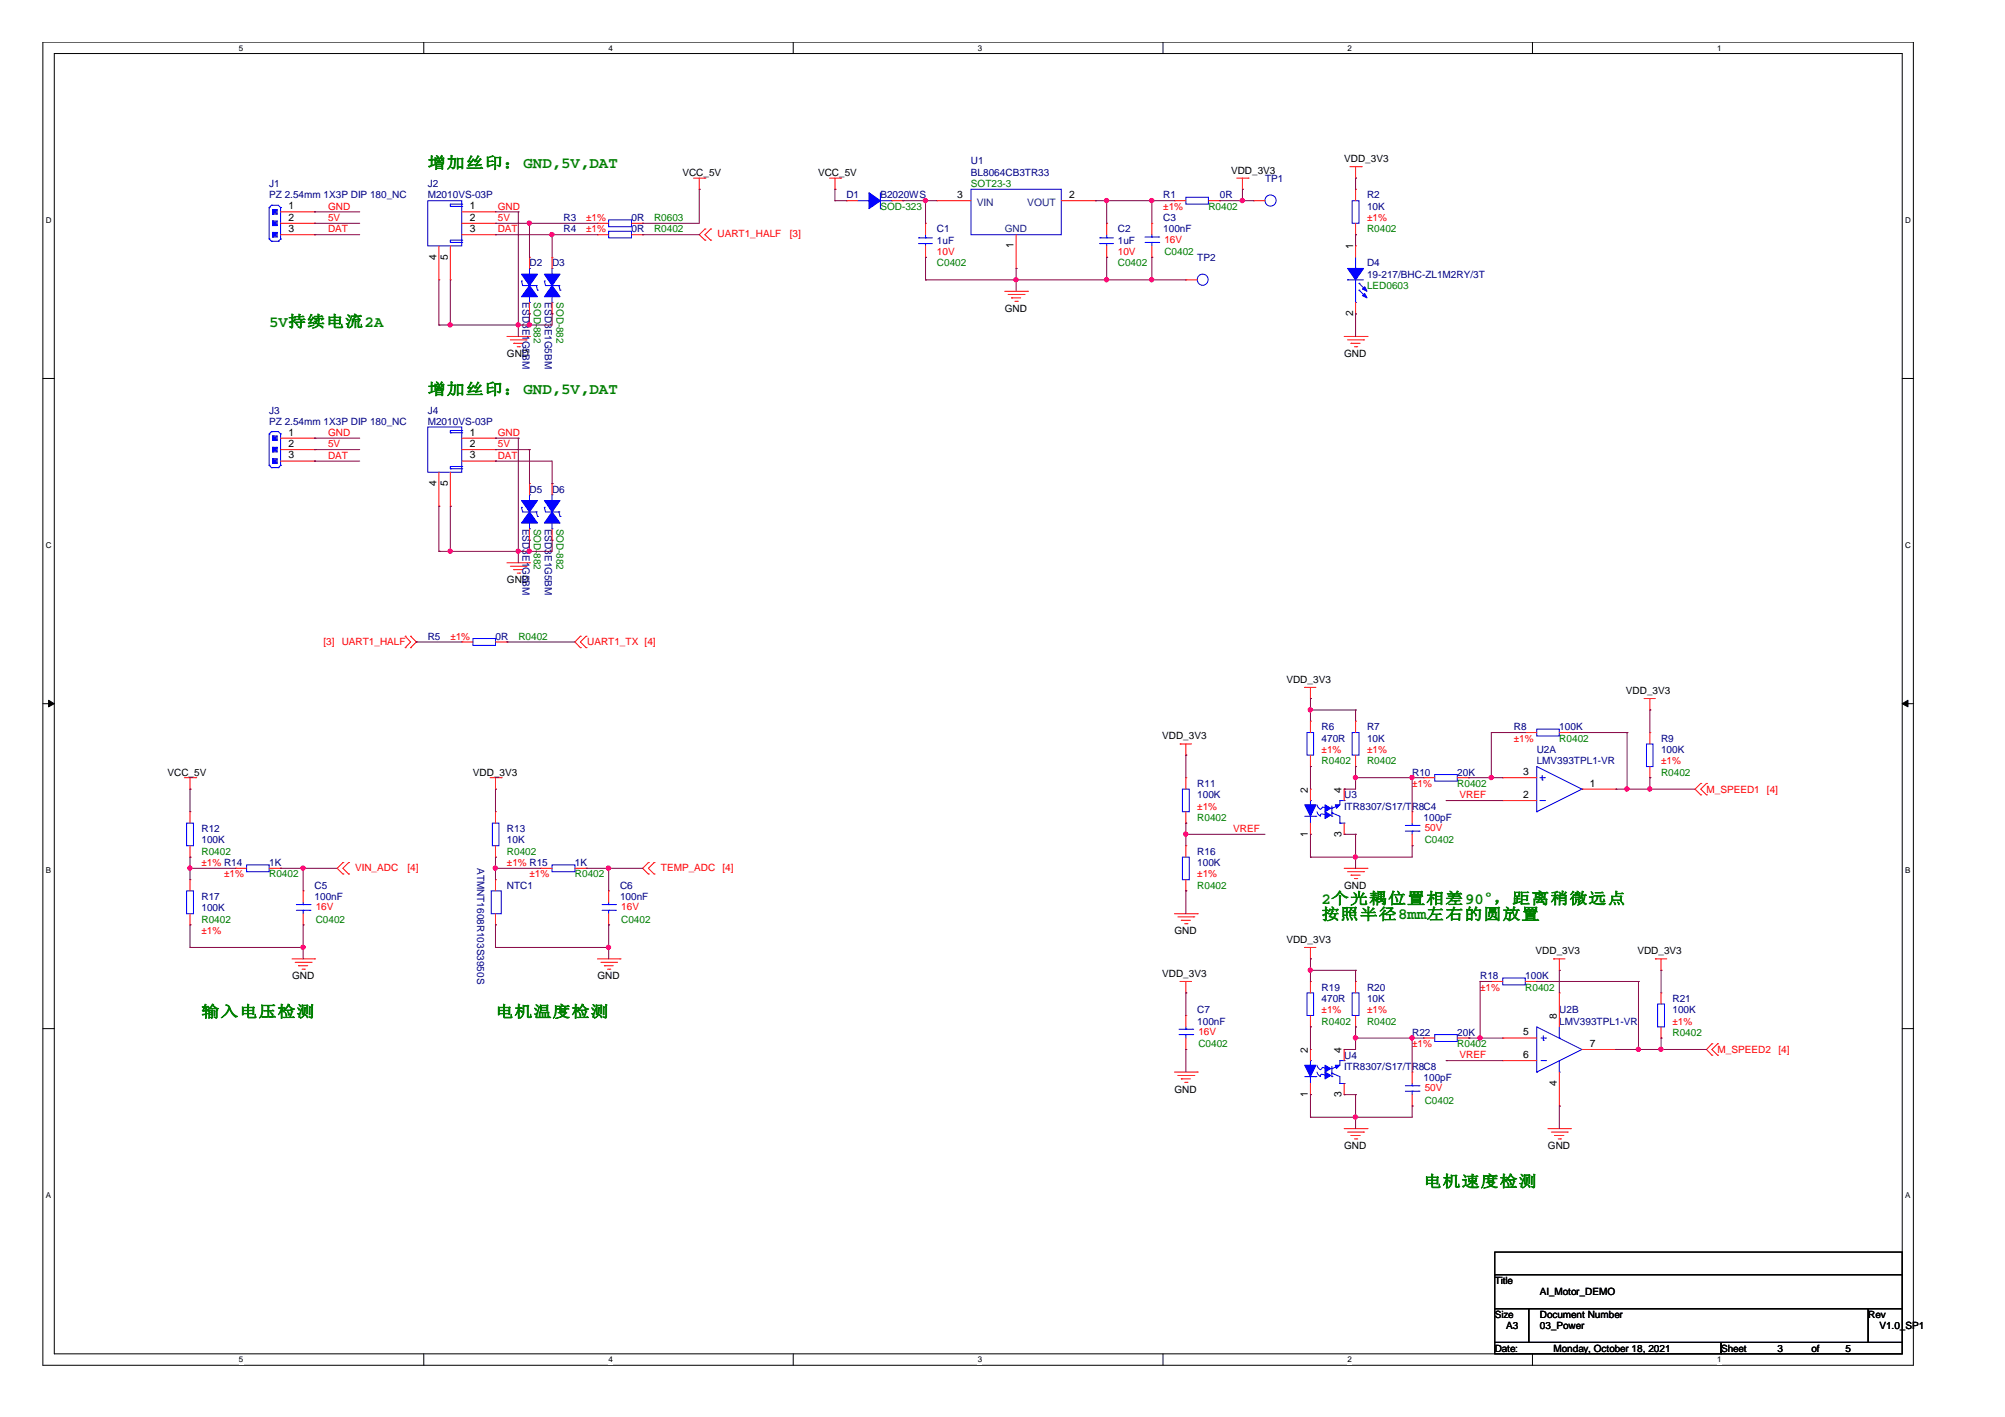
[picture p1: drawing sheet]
<svg xmlns="http://www.w3.org/2000/svg" width="297mm" height="210mm" viewBox="0 0 297 210" stroke-linecap="round" stroke-linejoin="round" font-family="sans-serif">
<path d="M6.3 6.2h277.2v196h-277.2zM8 7.9h273.8v192.6h-273.8z" fill="none" stroke="#000" stroke-width=".15"/>
<g fill="#fff">
<path d="M35.4 6.4h.6v1.4h-.6z"/>
<path d="M35.4 200.7h.6v1.4h-.6z"/>
</g>
<path d="M62.8 6.2v1.7M62.8 200.5v1.7" fill="none" stroke="#000" stroke-width=".15"/>
<g fill="#fff">
<path d="M90.1 6.4h.7v1.4h-.7z"/>
<path d="M90.1 200.7h.7v1.4h-.7z"/>
</g>
<path d="M117.5 6.2v1.7M117.5 200.5v1.7" fill="none" stroke="#000" stroke-width=".15"/>
<g fill="#fff">
<path d="M144.9 6.4h.6v1.4h-.6z"/>
<path d="M144.9 200.7h.6v1.4h-.6z"/>
</g>
<path d="M172.3 6.2v1.7M172.3 200.5v1.7" fill="none" stroke="#000" stroke-width=".15"/>
<g fill="#fff">
<path d="M199.6 6.4h.7v1.4h-.7z"/>
<path d="M199.6 200.7h.7v1.4h-.7z"/>
</g>
<path d="M227 6.2v1.7M227 200.5v1.7" fill="none" stroke="#000" stroke-width=".15"/>
<g fill="#fff">
<path d="M254.4 6.4h.6v1.4h-.6z"/>
<path d="M254.4 200.7h.6v1.4h-.6z"/>
<path d="M6.8 32h.8v1.3h-.8z"/>
<path d="M282.2 32h.9v1.3h-.9z"/>
<path d="M6.8 80.1h.8v1.4h-.8z"/>
<path d="M282.2 80.1h.9v1.4h-.9z"/>
</g>
<path d="M6.3 56.1h1.7M281.8 56.1h1.7" fill="none" stroke="#000" stroke-width=".15"/>
<g fill="#fff">
<path d="M6.8 128.3h.7v1.3h-.7z"/>
<path d="M282.2 128.3h.8v1.3h-.8z"/>
</g>
<path d="M6.3 104.2h1.7M281.8 104.2h1.7" fill="none" stroke="#000" stroke-width=".15"/>
<path d="M7.2 103.7l.8 .5-.8 .5zM281.8 104.2l.9-.5v1z" fill="#000" stroke="#000" stroke-width=".15"/>
<g fill="#fff">
<path d="M6.8 176.4h.7v1.4h-.7z"/>
<path d="M282.2 176.4h.8v1.4h-.8z"/>
</g>
<path d="M6.3 152.4h1.7M281.8 152.4h1.7M221.4 185.5h60.4v3.3h-60.4zM221.4 188.8h60.4v5.1h-60.4zM221.4 193.9h5.1v5h-5.1zM221.4 198.9h33.6v1.6h-33.6zM226.5 193.9h50.3v5h-50.3zM255 198.9h26.8v1.6h-26.8zM276.8 193.9h5v5h-5z" fill="none" stroke="#000" stroke-width=".15"/>
<g fill="none" stroke="#f00" stroke-width=".15">
<path d="M41.6 33.1h5M41.6 31.4h5M41.6 34.8h5M46.6 31.4h.1M46.6 33.1h.1M46.6 34.8h.1M65 36.4v5.1M66.7 36.4v5.1M68.4 33.1h5M68.4 31.4h5M68.4 34.8h5M73.4 31.4h.1"/>
<path d="M73.4 33.1h.1M73.4 34.8h.1M78.4 38.1h.1M78.4 38.1v1.7M81.8 38.1h.1M81.8 38.1v1.7M88.5 33.1h.1M88.5 34.8h.1M88.5 33.1h1.7M88.5 34.8h1.7M93.6 33.1h1.6M93.6 34.8h1.6"/>
<path d="M95.2 33.1h.1M95.2 34.8h.1M102.7 26.4h1.7M103.6 28h.1M103.6 26.4v1.6M104.4 26.4h.1M104.4 35.6h.1M104.4 33.9h.1M104.4 33.9l-.8 .9 .8 .8M105.3 33.9h.1M105.3 35.6h.1M105.3 33.9l-.9 .9 .9 .8"/>
<path d="M122.9 26.4h1.6M123.7 28h.1M123.7 26.4v1.6M124.5 26.4h.1M125.4 29.7h.1M125.4 29.7h1.7M132.1 29.7h1.7M133.8 29.7h.1M137.1 38.1h.1M137.1 33.1h.1M137.1 33.1v1.7M137.1 36.4v1.7"/>
<path d="M138.8 29.7h.1M138.8 29.7h5M150.5 39.8h.1M150.5 34.8v5M157.2 29.7h5.1M162.3 29.7h.1M164 38.1h.1M164 33.1h.1M164 33.1v1.7M164 36.4v1.7M170.6 33.1h.1M170.6 38.1h.1"/>
<path d="M170.6 33.1v1.7M170.6 36.4v1.7M174 29.7h.1M174 29.7h1.7M179 29.7h1.7M180.7 29.7h.1M183.2 26.4h1.7M184.1 28h.1M184.1 26.4v1.6M184.9 26.4h.1M185.8 29.7h.1M185.8 29.7h1.6"/>
<path d="M200 24.7h1.7M200.8 26.4h.1M200.8 28h.1M200.8 34.8h.1M200.8 36.4h.1M200.8 24.7v1.7M200.8 28v1.7M200.8 33.1v1.7M200.8 36.4v1.7M201.7 24.7h.1M65 41.5h.1M66.7 41.5h.1"/>
<path d="M75.1 49.8h3.3M75.6 50.3h2.3M76.1 50.9h.1M76.1 50.9h1.3M76.6 51.4h.4M77 51.4h.1M77.9 50.3h.1M78.4 49.8h.1M78.4 46.5h.1M78.4 44.8v1.7M81.8 46.5h.1M81.8 44.8v1.7"/>
<path d="M148.8 43.2h3.4M149.4 43.6h2.3M149.9 44.1h.1M149.9 44.1h1.3M150.4 44.6h.3M150.7 44.6h.1M151.7 43.6h.1M152.2 43.2h.1M175.7 41.5h.1M175.7 41.5h1.7M199.1 49.8h3.4M199.6 50.3h2.4"/>
<path d="M200.2 50.9h.1M200.2 50.9h1.3M200.7 51.4h.3M200.8 46.5h.1M200.8 44.8v1.7M201 51.4h.1M202 50.3h.1M202.5 49.8h.1M41.6 64.9h5M41.6 66.6h5M41.6 68.3h5M46.6 64.9h.1"/>
<path d="M46.6 66.6h.1M46.6 68.3h.1M65 75h.1M65 69.9v5.1M66.7 75h.1M66.7 69.9v5.1M68.4 64.9h5M68.4 66.6h5M68.4 68.3h5M73.4 64.9h.1M73.4 66.6h.1M73.4 68.3h.1"/>
<path d="M78.4 71.6h.1M78.4 71.6v1.7M78.4 78.3v1.7M81.8 71.6h.1M81.8 71.6v1.7M81.8 78.3v1.7M60 95.9h.1M60 94.2h.1M60 94.2l.8 .9-.8 .8M60.8 94.2h.1M60.8 95.9h.1M60.8 94.2l.9 .9-.9 .8"/>
<path d="M68.4 95.1h.1M68.4 95.1h1.7M73.4 95.1h1.7M75.1 95.1h.1M75.1 83.4h3.3M75.6 83.9h2.3M76.1 84.4h.1M76.1 84.4h1.3M76.6 84.9h.4M77 84.9h.1M77.9 83.9h.1M78.4 83.4h.1"/>
<path d="M78.4 80h.1M81.8 80h.1M86 94.2h.1M86 95.9h.1M86 94.2l-.8 .9 .8 .8M86.8 95.9h.1M86.8 94.2h.1M86.8 94.2l-.8 .9 .8 .8M27.3 115.2h1.7M28.2 116.9h.1M28.2 115.2v1.7M29 115.2h.1"/>
<path d="M72.6 115.2h1.7M73.4 116.9h.1M73.4 115.2v1.7M74.3 115.2h.1M174.8 110.2h.1M174.8 110.2h1.7M175.7 111.9h.1M175.7 115.2h.1M175.7 110.2v1.7M175.7 115.2v1.7M193.3 101.8h.1M193.3 101.8h1.6"/>
<path d="M194.1 103.5h.1M194.1 116.9h.1M194.1 113.6h.1M194.1 106.8h.1M194.1 101.8v1.7M194.1 106.8v1.7M194.1 111.9v1.7M194.1 116.9v1.7M199.1 116.9h.1M199.1 116.9v1.7M200.8 113.6h.1M200.8 106.8h.1"/>
<path d="M200.8 106.8v1.7M200.8 111.9v1.7M210.9 115.2h.1M210.9 115.2h1.7M215.9 115.2h1.7M217.6 115.2h.1M222.6 118.6h.1M222.6 115.2h.1M222.6 115.2h5.1M222.6 118.6h5.1M226 108.5h.1M226 108.5h1.7"/>
<path d="M231 108.5h1.7M232.7 108.5h.1M234.4 116.9h5M239.4 116.9h.1M243.6 103.5h.1M243.6 103.5h1.6M244.4 105.2h.1M244.4 115.2h.1M244.4 108.5h.1M244.4 103.5v1.7M244.4 108.5v1.7M244.4 113.6v1.6"/>
<path d="M252 116h.1M252 117.7h.1M252 116l-.9 .9 .9 .8M252.8 117.7h.1M252.8 116h.1M252.8 116l-.8 .9 .8 .8M28.2 120.2h.1M28.2 127h.1M28.2 130.3h.1M28.2 137h.1M28.2 120.2v1.7M28.2 125.3v1.7"/>
<path d="M28.2 130.3v1.7M28.2 135.4v1.6M34.9 128.6h.1M34.9 128.6h1.6M39.9 128.6h1.7M41.6 128.6h.1M44.9 132h.1M44.9 137h.1M44.9 132v1.7M44.9 135.4v1.6M50.8 129.5h.1M50.8 127.8h.1"/>
<path d="M50.8 127.8l-.8 .8 .8 .9M51.6 127.8h.1M51.6 129.5h.1M51.6 127.8l-.8 .8 .8 .9M73.4 120.2h.1M73.4 127h.1M73.4 130.3h.1M73.4 137h.1M73.4 120.2v1.7M73.4 125.3v1.7M73.4 130.3v1.7M73.4 135.4v1.6"/>
<path d="M80.1 128.6h.1M80.1 128.6h1.7M85.2 128.6h1.6M86.8 128.6h.1M90.2 132h.1M90.2 137h.1M90.2 132v1.7M90.2 135.4v1.6M96.1 129.5h.1M96.1 127.8h.1M96.1 127.8l-.9 .8 .9 .9M96.9 127.8h.1"/>
<path d="M96.9 129.5h.1M96.9 127.8l-.8 .8 .8 .9M174 135.4h3.4M174.5 135.8h2.4M175 136.3h.1M175 136.3h1.4M175.5 136.8h.4M175.7 132h.1M175.7 125.3h.1M175.7 121.9h.1M175.7 120.2v1.7M175.7 125.3v1.7"/>
<path d="M175.7 130.3v1.7M175.9 136.8h.1M176.9 135.8h.1M177.4 135.4h.1M194.1 123.6h.1M194.1 121.9v1.7M199.1 123.6h.1M199.1 128.6h3.4M199.1 121.9v1.7M199.6 129.1h2.4M200.2 129.6h.1M200.2 129.6h1.3"/>
<path d="M200.7 130.1h.3M201 130.1h.1M202 129.1h.1M202.5 128.6h.1M209.2 120.2h.1M209.2 125.3h.1M209.2 120.2v1.7M209.2 123.6v1.7M43.3 142h3.3M43.7 142.6h2.4M44.2 143.1h.1M44.2 143.1h1.4"/>
<path d="M44.7 143.6h.4M45.1 143.6h.1M46.1 142.6h.1M46.6 142h.1M88.5 142h3.4M89 142.6h2.4M89.5 143.1h.1M89.5 143.1h1.3M90 143.6h.3M90.3 143.6h.1M91.4 142.6h.1M91.9 142h.1"/>
<path d="M174 158.8h3.4M174.5 159.3h2.4M174.8 145.4h.1M174.8 145.4h1.7M175 159.8h.1M175 159.8h1.4M175.7 147.1h.1M175.7 150.4h.1M175.7 155.5h.1M175.7 145.4v1.7M175.7 150.4v1.7M175.7 153.8v1.7"/>
<path d="M176.9 159.3h.1M177.4 158.8h.1M193.3 140.3h.1M193.3 140.3h1.6M194.1 142h.1M194.1 155.5h.1M194.1 152.1h.1M194.1 145.4h.1M194.1 140.3v1.7M194.1 145.4v1.7M194.1 150.4v1.7M194.1 155.5v1.6"/>
<path d="M199.1 155.5h.1M199.1 155.5v1.6M200.8 152.1h.1M200.8 145.4h.1M200.8 145.4v1.7M200.8 150.4v1.7M209.2 158.8h.1M209.2 158.8v1.7M210.9 153.8h.1M210.9 153.8h1.7M215.9 153.8h1.7M217.6 153.8h.1"/>
<path d="M220.9 145.4h.1M220.9 145.4h1.7M222.6 153.8h.1M222.6 157.1h.1M222.6 153.8h5.1M222.6 157.1h5.1M226 145.4h1.7M227.7 145.4h.1M230.2 142h.1M230.2 142h1.7M231 143.7h.1M231 147.1h.1"/>
<path d="M231 142v1.7M231 147.1v5M231 158.8v5M234.4 155.5h5M239.4 155.5h.1M245.2 142h.1M245.2 142h1.7M246.1 143.7h.1M246.1 153.8h.1M246.1 147.1h.1M246.1 142v1.7M246.1 147.1v1.6"/>
<path d="M246.1 152.1v1.7M253.6 154.6h.1M253.6 156.3h.1M253.6 154.6l-.8 .9 .8 .8M254.5 156.3h.1M254.5 154.6h.1M254.5 154.6l-.9 .9 .9 .8M175.5 160.3h.4M175.9 160.3h.1M194.1 162.2h.1M194.1 160.5v1.7M199.1 162.2h.1"/>
<path d="M199.1 167.2h3.4M199.1 160.5v1.7M199.6 167.7h2.4M200.2 168.2h.1M200.2 168.2h1.3M200.7 168.7h.3M201 168.7h.1M202 167.7h.1M202.5 167.2h.1M209.2 163.8h.1M209.2 162.2v1.6M229.3 167.2h3.4"/>
<path d="M229.8 167.7h2.4M230.3 168.2h.1M230.3 168.2h1.4M230.8 168.7h.4M231 163.8h.1M231.2 168.7h.1M232.2 167.7h.1M232.7 167.2h.1"/>
</g>
<g fill="none" stroke="#00f" stroke-width=".15">
<path d="M39.9 35.4h.1M39.9 30.7h.1M39.9 30.7v4.7M39.9 35.4l.3 .3M40.2 30.4h.1M40.2 35.7h.1M40.2 30.4h1l.4 .3M40.2 35.7h1M40.2 30.4l-.3 .3M40.4 31h.7v.7h-.7zM40.4 32.7h.7v.7h-.7zM40.4 34.4h.7v.7h-.7z"/>
<path d="M40.4 31h.1M40.4 31.7h.1M40.4 33.4h.1M40.4 32.7h.1M40.4 34.4h.1M40.4 35.1h.1M40.4 31l.7 .7M40.4 32.7l.7 .7M40.4 34.4l.7 .7M41.1 31l-.7 .7M41.1 32.7l-.7 .7M41.1 34.4l-.7 .7"/>
<path d="M41.2 35.7h.1M41.6 35.4h.1M41.6 30.7h.1M41.6 30.7v4.7M41.6 35.4l-.4 .3M63.4 29.7h5v6.7h-5zM66.7 30.6h.1M66.7 35.9h.1M66.7 35.9h1.7M66.7 30.6h1.7M68.4 30.6h.1M68.4 30.2h.1"/>
<path d="M68.4 35.9h.1M68.4 35.6h.1M68.4 30.2h-1.7v.4M68.4 35.6h-1.7v.3M78.4 39.8h.1M78.4 39.8v.8M81.8 39.8h.1M81.8 39.8v.8M90.2 32.6h3.4v1h-3.4zM90.2 34.3h3.4v.9h-3.4zM127.1 29.7h1.6M128.7 29.7h.1"/>
<path d="M130.4 30.9h.1M130.4 28.5v2.4M130.4 29.7h1.7M132.1 29.7h.1M136.1 35.2h.1M136.1 36.1h.1M136.1 35.2h2M136.1 36.1h2M137.1 36.1h.1M137.1 35.2h.1M137.1 34.8v.4M137.1 36.1v.3"/>
<path d="M143.8 28h13.4v6.8h-13.4zM162.9 35.2h.1M162.9 36.1h.1M162.9 35.2h2.1M162.9 36.1h2.1M164 36.1h.1M164 35.2h.1M164 34.8v.4M164 36.1v.3M169.6 35.9h2.1M169.6 35.1h2.1M170.6 35.1h.1"/>
<path d="M170.6 35.9h.1M170.6 34.8v.3M170.6 35.9v.5M171.7 35.9h.1M171.7 35.1h.1M175.7 29.2h3.3v1h-3.3zM200.3 29.7h1v3.4h-1zM200.8 39.8h.1M200.8 38.1v1.7M77.3 41.6h.1M77.3 41.6l.1 .7h2.1M78.4 44.8h.1"/>
<path d="M78.4 44v.8M79.5 42.3h.1M79.5 42.3l.1 .7M79.6 43h.1M80.6 41.6h.1M80.6 41.6l.2 .7h2M81.8 44.8h.1M81.8 44v.8M82.8 42.3h.1M82.8 42.3l.2 .7M83 43h.1M199.6 41.5h.1"/>
<path d="M199.6 41.5h2.4M200.8 44.8h.1M200.8 41.5v3.3M201.3 42h.1M201.3 43h.1M201.3 42l1.1 1M201.3 43l1.1 1M39.9 68.9h.1M39.9 64.3h.1M39.9 64.3v4.6M39.9 68.9l.3 .4M40.2 63.9h.1"/>
<path d="M40.2 69.3h.1M40.2 63.9h1l.4 .4M40.2 69.3h1M40.2 63.9l-.3 .4M40.4 64.6h.7v.6h-.7zM40.4 66.3h.7v.6h-.7zM40.4 68h.7v.6h-.7zM40.4 64.6h.1M40.4 65.2h.1M40.4 66.9h.1M40.4 66.3h.1M40.4 68h.1"/>
<path d="M40.4 68.6h.1M40.4 64.6l.7 .6M40.4 66.3l.7 .6M40.4 68l.7 .6M41.1 64.6l-.7 .6M41.1 66.3l-.7 .6M41.1 68l-.7 .6M41.2 69.3h.1M41.6 68.9h.1M41.6 64.3h.1M41.6 64.3v4.6M41.6 68.9l-.4 .4"/>
<path d="M63.4 63.3h5v6.6h-5zM66.7 64.1h.1M66.7 69.4h.1M66.7 64.1h1.7M66.7 69.4h1.7M68.4 64.1h.1M68.4 63.8h.1M68.4 69.4h.1M68.4 69.1h.1M68.4 63.8h-1.7v.3M68.4 69.1h-1.7v.3M77.3 75.2h.1"/>
<path d="M77.3 75.2l.1 .6h2.1M78.4 73.3h.1M78.4 78.3h.1M78.4 73.3v.8M78.4 77.5v.8M79.5 75.8h.1M79.5 75.8l.1 .7M79.6 76.5h.1M80.6 75.2h.1M80.6 75.2l.2 .6h2M81.8 73.3h.1M81.8 78.3h.1"/>
<path d="M81.8 73.3v.8M81.8 77.5v.8M82.8 75.8h.1M82.8 75.8l.2 .7M83 76.5h.1M70.1 94.6h3.3v1h-3.3zM175.2 116.9h1v3.3h-1zM193.6 108.5h1v3.4h-1zM194.1 118.6h.1M194.1 118.6v3.3M195.1 119.2l.2 .4 .3 .3 .4-.4 .5 .2M197.3 119.7h.1"/>
<path d="M197.3 119.4v1.5M198.2 119.4l-.9 .3M198.5 118.6h.1M198.5 118.6v.6M198.5 118.6h.6M199.1 118.6h.1M200.3 108.5h1v3.4h-1zM212.6 114.7h3.3v1h-3.3zM227.7 108h3.3v1h-3.3zM228.1 118.6h.7M228.1 115.2h.7M228.5 115.5h.1"/>
<path d="M228.5 114.9v.6M228.8 115.2h.1M228.8 118.6h.1M234.4 116.9h.1M234.4 116.9l-6.7-3.3v6.6M234.4 116.9l-6.7 3.3M243.9 110.2h1v3.4h-1zM27.6 121.9h1.1v3.4h-1.1zM27.6 132h1.1v3.4h-1.1zM36.5 128.1h3.4v1h-3.4zM43.9 134.8h2M43.9 134h2"/>
<path d="M44.9 134h.1M44.9 134.8h.1M44.9 133.7v.3M44.9 134.8v.6M45.9 134.8h.1M45.9 134h.1M72.8 132h1.5v3.4h-1.5zM72.9 121.9h1v3.4h-1zM81.8 128.1h3.4v1h-3.4zM89.2 134.8h2M89.2 134h2M90.2 134h.1"/>
<path d="M90.2 134.8h.1M90.2 133.7v.3M90.2 134.8v.6M91.2 134.8h.1M91.2 134h.1M175.2 127h1v3.3h-1zM193.3 120.9h1.6M194.9 120.9h.1M195.1 120.2l.2 .4 .3 .3 .1-.3 .8 .1M197.3 120.9h.1M197.3 120.4h.1M197.3 120.4l1.2 .5v1"/>
<path d="M198.5 121.9h.1M198.5 121.9h.6M199.1 121.9h.1M208.2 123.1h2M208.2 122.3h2M209.2 122.3h.1M209.2 123.1h.1M209.2 121.9v.4M209.2 123.1v.5M210.2 123.1h.1M210.2 122.3h.1M227.7 120.2h.1"/>
<path d="M174.7 153.3h2M174.7 152.5h2M175.7 152.5h.1M175.7 153.3h.1M175.7 152.1v.4M175.7 153.3v.5M176.7 153.3h.1M176.7 152.5h.1M193.3 159.5h1.6M193.6 147.1h1v3.3h-1zM194.1 157.1h.1M194.1 157.1v3.4"/>
<path d="M194.9 159.5h.1M195.1 157.8l.2 .3 .3 .4 .4-.4 .5 .2M195.1 158.8l.2 .4 .3 .3 .1-.4 .8 .2M197.3 159.5h.1M197.3 159h.1M197.3 158.3h.1M197.3 158v1.5M197.3 159l1.2 .5v1M198.2 158l-.9 .3M198.5 157.1h.1M198.5 157.1h.6M198.5 157.1v.7"/>
<path d="M199.1 157.1h.1M200.3 147.1h1v3.3h-1zM212.6 153.3h3.3v1h-3.3zM222.6 144.9h3.4v1h-3.4zM227.7 158.8h.1M228.3 157.1h.7M228.3 153.8h.7M228.6 154.1h.1M228.6 153.4v.7M229 153.8h.1M229 157.1h.1M231 153.8h.1"/>
<path d="M231 158.8h.1M231 152.1v1.7M231 157.1v1.7M234.4 155.5h.1M234.4 155.5l-6.7-3.4v6.7M234.4 155.5l-6.7 3.3M245.6 148.7h1v3.4h-1zM198.5 160.5h.1M198.5 160.5h.6M199.1 160.5h.1M208.2 161.6h2M208.2 160.8h2"/>
<path d="M209.2 160.8h.1M209.2 161.6h.1M209.2 160.5v.3M209.2 161.6v.6M210.2 161.6h.1M210.2 160.8h.1"/>
<circle cx="188.2" cy="29.7" r=".83"/>
<circle cx="178.2" cy="41.4" r=".82"/>
</g>
<g fill="#00f" stroke="#00f" stroke-width=".15">
<path d="M81.8 42.3l1.2 1.7h-2.4z" fill-rule="evenodd"/>
<path d="M80.6 40.6h2.4l-1.2 1.7z" fill-rule="evenodd"/>
<path d="M193.3 157.8h1.6l-.8 1.7z" fill-rule="evenodd"/>
<path d="M196.3 157.8l.8 .5-.8 .5z" fill-rule="evenodd"/>
<path d="M196.3 158.8l.8 .5-.8 .5z" fill-rule="evenodd"/>
<path d="M197.8 157.8h.7l-.5 .5z" fill-rule="evenodd"/>
<path d="M81.8 75.8l1.2 1.7h-2.4z" fill-rule="evenodd"/>
<path d="M80.6 74.1h2.4l-1.2 1.7z" fill-rule="evenodd"/>
<path d="M193.3 119.2h1.6l-.8 1.7z" fill-rule="evenodd"/>
<path d="M196.3 119.2l.8 .5-.8 .5z" fill-rule="evenodd"/>
<path d="M196.3 120.2l.8 .5-.8 .6z" fill-rule="evenodd"/>
<path d="M197.8 119.2h.7l-.5 .5z" fill-rule="evenodd"/>
<path d="M128.7 28.5l1.7 1.2-1.7 1.2z" fill-rule="evenodd"/>
<path d="M40.6 64.7h.3v.4h-.3z" fill-rule="evenodd"/>
<path d="M40.6 66.4h.3v.4h-.3z" fill-rule="evenodd"/>
<path d="M40.6 68.1h.3v.4h-.3z" fill-rule="evenodd"/>
<path d="M78.4 42.3l1.2 1.7h-2.3z" fill-rule="evenodd"/>
<path d="M77.3 40.6h2.3l-1.2 1.7z" fill-rule="evenodd"/>
<path d="M40.6 31.2h.3v.4h-.3z" fill-rule="evenodd"/>
<path d="M40.6 32.9h.3v.3h-.3z" fill-rule="evenodd"/>
<path d="M40.6 34.6h.3v.3h-.3z" fill-rule="evenodd"/>
<path d="M199.6 39.8h2.4l-1.2 1.7z" fill-rule="evenodd"/>
<path d="M201.8 43.8l.4-.3 .3 .6z" fill-rule="evenodd"/>
<path d="M201.8 42.8l.4-.3 .3 .7z" fill-rule="evenodd"/>
<path d="M78.4 75.8l1.2 1.7h-2.3z" fill-rule="evenodd"/>
<path d="M77.3 74.1h2.3l-1.2 1.7z" fill-rule="evenodd"/>
</g>
<g fill="none" stroke="#800040" stroke-width=".15">
<path d="M46.6 31.4h.1M46.6 33.1h.1M46.6 34.8h.1M46.6 33.1h6.7M46.6 34.8h6.7M46.6 31.4h6.7M73.4 33.1h15.1M73.4 34.8h15.1M73.4 31.4h3.4M76.8 31.4h.1M76.8 31.4v18.4M78.4 33.1h.1"/>
<path d="M78.4 33.1v5M81.8 34.8h.1M81.8 34.8v3.3M95.2 33.1h.1M95.2 34.8h.1M95.2 34.8h8.4M103.6 28h.1M103.6 28v5.1h-8.4M123.7 29.7h.1M123.7 28h.1M123.7 29.7h1.7M123.7 28v1.7"/>
<path d="M133.8 29.7h.1M133.8 29.7h5M137.1 38.1h.1M137.1 29.7h.1M137.1 29.7v3.4M137.1 38.1v3.4M150.5 39.8h.1M150.5 39.8v3.4M162.3 29.7h.1M162.3 29.7h11.7M164 29.7h.1M164 38.1h.1"/>
<path d="M164 29.7v3.4M164 38.1v3.4M170.6 29.7h.1M170.6 38.1h.1M170.6 29.7v3.4M170.6 38.1v3.4M180.7 29.7h.1M180.7 29.7h5.1M184.1 28h.1M184.1 29.7h.1M184.1 28v1.7M200.8 34.8h.1"/>
<path d="M200.8 26.4h.1M200.8 26.4v1.6M200.8 34.8v1.6M65 48.1h.1M65 41.5v6.6M66.7 48.1h.1M66.7 41.5v6.6M76.8 48.1h.1M78.4 46.5h.1M78.4 48.1h.1M78.4 46.5v1.6M81.8 46.5h.1"/>
<path d="M81.8 46.5v1.6h-16.8M137.1 41.5h.1M137.1 41.5h38.6M150.5 41.5h.1M164 41.5h.1M170.6 41.5h.1M200.8 46.5h.1M200.8 46.5v3.3M46.6 64.9h.1M46.6 66.6h.1M46.6 68.3h.1M46.6 66.6h6.7"/>
<path d="M46.6 68.3h6.7M46.6 64.9h6.7M65 75h.1M65 75v6.7M66.7 75h.1M66.7 75v6.7M73.4 66.6h.1M73.4 68.3h.1M73.4 64.9h.1M73.4 68.3h8.4v3.3M73.4 66.6h5M73.4 64.9h3.4"/>
<path d="M76.8 64.9h.1M76.8 64.9v18.5M78.4 66.6h.1M78.4 66.6v5M81.8 71.6h.1M61.7 95.1h.1M61.7 95.1h6.7M65 81.7h.1M66.7 81.7h.1M75.1 95.1h.1M75.1 95.1h10.1M76.8 81.7h.1"/>
<path d="M78.4 80h.1M78.4 81.7h.1M78.4 80v1.7M81.8 80h.1M81.8 80v1.7h-16.8M28.2 116.9h.1M28.2 116.9v3.3M73.4 116.9h.1M73.4 116.9v3.3M175.7 111.9h.1M175.7 111.9v3.3M194.1 113.6h.1"/>
<path d="M194.1 103.5h.1M194.1 105.2h.1M194.1 103.5v3.3M194.1 113.6v3.3M194.1 105.2h6.7M199.1 116.9h.1M200.8 113.6h.1M200.8 105.2h.1M200.8 115.2h.1M200.8 105.2v1.6M200.8 113.6v3.3h-1.7M200.8 115.2h10.1"/>
<path d="M209.2 115.2h.1M209.2 115.2v5M214.2 118.6h.1M214.2 118.6h8.4M217.6 115.2h.1M217.6 115.2h5M220.9 108.5h.1M220.9 115.2h.1M220.9 108.5h5.1M220.9 108.5v6.7M232.7 108.5h.1M232.7 108.5h8.3"/>
<path d="M239.4 116.9h.1M239.4 116.9h11.7M241 108.5h.1M241 116.9h.1M241 108.5v8.4M244.4 105.2h.1M244.4 115.2h.1M244.4 116.9h.1M244.4 105.2v3.3M244.4 115.2v1.7M28.2 127h.1M28.2 137h.1"/>
<path d="M28.2 128.6h.1M28.2 127v3.3M28.2 137v3.3M28.2 128.6h6.7M41.6 128.6h.1M41.6 128.6h8.4M44.9 137h.1M44.9 128.6h.1M44.9 128.6v3.4M44.9 137v5M73.4 127h.1M73.4 137h.1"/>
<path d="M73.4 128.6h.1M73.4 128.6h6.7M73.4 127v3.3M73.4 137v3.3M86.8 128.6h.1M86.8 128.6h8.4M90.2 137h.1M90.2 128.6h.1M90.2 128.6v3.4M90.2 137v5M175.7 132h.1M175.7 121.9h.1"/>
<path d="M175.7 123.6h.1M175.7 121.9v3.4M175.7 132v3.4M175.7 123.6h11.7M194.1 123.6h.1M194.1 127h.1M194.1 123.6v3.4M199.1 123.6h.1M199.1 123.6h1.7M200.8 127h.1M200.8 123.6h.1M200.8 123.6v5"/>
<path d="M209.2 125.3h.1M209.2 125.3v1.7h-15.1M28.2 140.3h.1M28.2 140.3h16.7M44.9 140.3h.1M73.4 140.3h.1M73.4 140.3h16.8M90.2 140.3h.1M175.7 147.1h.1M175.7 155.5h.1M175.7 147.1v3.3M175.7 155.5v3.3"/>
<path d="M194.1 152.1h.1M194.1 142h.1M194.1 143.7h.1M194.1 142v3.4M194.1 152.1v3.4M194.1 143.7h6.7M199.1 155.5h.1M200.8 152.1h.1M200.8 143.7h.1M200.8 153.8h.1M200.8 143.7v1.7M200.8 152.1v3.4h-1.7"/>
<path d="M200.8 153.8h10.1M209.2 153.8h.1M209.2 153.8v5M214.2 157.1h.1M214.2 157.1h8.4M217.6 153.8h.1M217.6 153.8h5M219.3 145.4h.1M219.3 153.8h.1M219.3 145.4h1.6M219.3 145.4v8.4M227.7 145.4h.1"/>
<path d="M227.7 145.4h15M231 143.7h.1M231 143.7v3.4M239.4 155.5h.1M239.4 155.5h13.4M242.7 145.4h.1M242.7 155.5h.1M242.7 145.4v10.1M246.1 143.7h.1M246.1 153.8h.1M246.1 155.5h.1M246.1 143.7v3.4"/>
<path d="M246.1 153.8v1.7M194.1 162.2h.1M194.1 165.5h.1M194.1 162.2v3.3M199.1 162.2h.1M199.1 162.2h1.7M200.8 165.5h.1M200.8 162.2h.1M200.8 162.2v5M209.2 163.8h.1M209.2 163.8v1.7h-15.1M231 163.8h.1"/>
<path d="M231 163.8v3.4"/>
</g>
<g fill="#f0f" stroke="#f0f" stroke-width=".15">
<circle cx="184" cy="29.7" r=".32"/>
<circle cx="44.9" cy="140.3" r=".32"/>
<circle cx="28.1" cy="128.6" r=".32"/>
<circle cx="44.9" cy="128.6" r=".32"/>
<circle cx="90.1" cy="140.3" r=".32"/>
<circle cx="90.1" cy="128.6" r=".32"/>
<circle cx="73.4" cy="128.6" r=".32"/>
<circle cx="150.5" cy="41.4" r=".32"/>
<circle cx="137.1" cy="29.7" r=".32"/>
<circle cx="163.9" cy="29.7" r=".32"/>
<circle cx="163.9" cy="41.4" r=".32"/>
<circle cx="170.6" cy="29.7" r=".32"/>
<circle cx="170.6" cy="41.4" r=".32"/>
<circle cx="78.4" cy="33" r=".32"/>
<circle cx="81.8" cy="34.7" r=".32"/>
<circle cx="78.4" cy="48.1" r=".32"/>
<circle cx="76.8" cy="48.1" r=".32"/>
<circle cx="175.7" cy="123.6" r=".32"/>
<circle cx="220.9" cy="115.2" r=".32"/>
<circle cx="241" cy="116.9" r=".32"/>
<circle cx="244.4" cy="116.9" r=".32"/>
<circle cx="194.1" cy="143.7" r=".32"/>
<circle cx="209.2" cy="153.7" r=".32"/>
<circle cx="200.8" cy="153.7" r=".32"/>
<circle cx="219.3" cy="153.7" r=".32"/>
<circle cx="242.7" cy="155.4" r=".32"/>
<circle cx="246.1" cy="155.4" r=".32"/>
<circle cx="200.8" cy="165.5" r=".32"/>
<circle cx="194.1" cy="105.1" r=".32"/>
<circle cx="209.2" cy="115.2" r=".32"/>
<circle cx="200.8" cy="115.2" r=".32"/>
<circle cx="200.8" cy="126.9" r=".32"/>
<circle cx="66.7" cy="48.1" r=".32"/>
<circle cx="78.4" cy="81.6" r=".32"/>
<circle cx="76.8" cy="81.6" r=".32"/>
<circle cx="66.7" cy="81.6" r=".32"/>
</g>
<g font-size="2.3" fill="#008000">
<text x="63.4" y="24.9">增加丝印：GND,5V,DAT</text>
<text x="39.9" y="48.4">5V持续电流2A</text>
<text x="63.4" y="58.4">增加丝印：GND,5V,DAT</text>
<text x="195.8" y="133.9">2个光耦位置相差90°，距离稍微远点</text>
<text x="195.8" y="136.2">按照半径8mm左右的圆放置</text>
<text x="29.8" y="150.6">输入电压检测</text>
<text x="73.4" y="150.6">电机温度检测</text>
<text x="210.9" y="175.8">电机速度检测</text>
</g>
<g font-size="1.5" fill="#000080">
<text x="39.9" y="27.7">J1</text>
<text x="39.9" y="29.4">PZ 2.54mm 1X3P DIP 180_NC</text>
<text x="63.4" y="27.7">J2</text>
<text x="63.4" y="29.4">M2010VS-03P</text>
<text x="125.4" y="29.4">D1</text>
<text x="130.4" y="29.4">B2020WS</text>
<text x="143.8" y="24.4">U1</text>
<text x="143.8" y="26">BL8064CB3TR33</text>
<text x="172.3" y="29.4">R1</text>
<text x="180.7" y="29.4">0R</text>
<text x="187.4" y="26.9">TP1</text>
<text x="202.5" y="29.4">R2</text>
<text x="83.5" y="32.7">R3</text>
<text x="83.5" y="34.4">R4</text>
<text x="93.6" y="32.7">0R</text>
<text x="93.6" y="34.4">0R</text>
<text x="138.8" y="34.4">C1</text>
<text x="165.6" y="34.4">C2</text>
<text x="172.3" y="32.7">C3</text>
<text x="172.3" y="34.4">100nF</text>
<text x="202.5" y="31.1">10K</text>
<text x="78.4" y="39.5">D2</text>
<text x="81.8" y="39.5">D3</text>
<text x="138.8" y="36.1">1uF</text>
<text x="165.6" y="36.1">1uF</text>
<text x="177.4" y="38.6">TP2</text>
<text x="202.5" y="39.5">D4</text>
<text x="202.5" y="41.1">19-217/BHC-ZL1M2RY/3T</text>
<text x="77.4" y="44.8" transform="rotate(90 77.4 44.8)">ESD3E1G5BM</text>
<text x="80.7" y="44.8" transform="rotate(90 80.7 44.8)">ESD3E1G5BM</text>
<text x="39.9" y="61.3">J3</text>
<text x="39.9" y="62.9">PZ 2.54mm 1X3P DIP 180_NC</text>
<text x="63.4" y="61.3">J4</text>
<text x="63.4" y="62.9">M2010VS-03P</text>
<text x="78.4" y="73">D5</text>
<text x="81.8" y="73">D6</text>
<text x="77.4" y="78.3" transform="rotate(90 77.4 78.3)">ESD3E1G5BM</text>
<text x="80.7" y="78.3" transform="rotate(90 80.7 78.3)">ESD3E1G5BM</text>
<text x="63.4" y="94.8">R5</text>
<text x="73.4" y="94.8">0R</text>
<text x="195.8" y="108.2">R6</text>
<text x="195.8" y="109.9">470R</text>
<text x="202.5" y="108.2">R7</text>
<text x="202.5" y="109.9">10K</text>
<text x="224.3" y="108.2">R8</text>
<text x="227.7" y="111.6">U2A</text>
<text x="227.7" y="113.2">LMV393TPL1-VR</text>
<text x="231" y="108.2">100K</text>
<text x="246.1" y="109.9">R9</text>
<text x="246.1" y="111.6">100K</text>
<text x="177.4" y="116.6">R11</text>
<text x="177.4" y="118.3">100K</text>
<text x="199.1" y="118.3">U3</text>
<text x="199.1" y="119.9">ITR8307/S17/TR8C4</text>
<text x="209.2" y="114.9">R10</text>
<text x="215.9" y="114.9">20K</text>
<text x="29.8" y="123.3">R12</text>
<text x="29.8" y="124.9">100K</text>
<text x="75.1" y="123.3">R13</text>
<text x="75.1" y="124.9">10K</text>
<text x="210.9" y="121.6">100pF</text>
<text x="39.9" y="128.3">1K</text>
<text x="46.6" y="131.7">C5</text>
<text x="70.7" y="128.6" transform="rotate(90 70.7 128.6)">ATMNT1608R103S3950S</text>
<text x="75.1" y="131.7">NTC1</text>
<text x="85.2" y="128.3">1K</text>
<text x="91.9" y="131.7">C6</text>
<text x="177.4" y="126.6">R16</text>
<text x="177.4" y="128.3">100K</text>
<text x="29.8" y="133.3">R17</text>
<text x="29.8" y="135">100K</text>
<text x="46.6" y="133.3">100nF</text>
<text x="91.9" y="133.3">100nF</text>
<text x="195.8" y="146.7">R19</text>
<text x="195.8" y="148.4">470R</text>
<text x="202.5" y="146.7">R20</text>
<text x="202.5" y="148.4">10K</text>
<text x="219.3" y="145.1">R18</text>
<text x="226" y="145.1">100K</text>
<text x="247.8" y="148.4">R21</text>
<text x="177.4" y="150.1">C7</text>
<text x="177.4" y="151.8">100nF</text>
<text x="209.2" y="153.5">R22</text>
<text x="215.9" y="153.5">20K</text>
<text x="231" y="150.1">U2B</text>
<text x="231" y="151.8">LMV393TPL1-VR</text>
<text x="247.8" y="150.1">100K</text>
<text x="199.1" y="156.8">U4</text>
<text x="199.1" y="158.5">ITR8307/S17/TR8C8</text>
<text x="210.9" y="160.2">100pF</text>
</g>
<g font-size="1.5">
<text x="101.1" y="26">VCC_5V</text>
<text x="121.2" y="26">VCC_5V</text>
<text x="141.8" y="29.4">3</text>
<text x="158.4" y="29.4">2</text>
<text x="182.4" y="25.7">VDD_3V3</text>
<text x="199.1" y="24">VDD_3V3</text>
<text x="42.8" y="31">1</text>
<text x="42.8" y="32.7">2</text>
<text x="42.8" y="34.4">3</text>
<text x="69.6" y="31">1</text>
<text x="69.6" y="32.7">2</text>
<text x="69.6" y="34.4">3</text>
<text x="64.6" y="38.5" transform="rotate(-90 64.6 38.5)">4</text>
<text x="66.3" y="38.5" transform="rotate(-90 66.3 38.5)">5</text>
<text x="150.2" y="36.8" transform="rotate(-90 150.2 36.8)">1</text>
<text x="200.4" y="36.9" transform="rotate(-90 200.4 36.9)">1</text>
<text x="148.8" y="46.2">GND</text>
<text x="200.4" y="46.8" transform="rotate(-90 200.4 46.8)">2</text>
<text x="75.1" y="52.9">GND</text>
<text x="199.1" y="52.9">GND</text>
<text x="42.8" y="64.5">1</text>
<text x="69.6" y="64.5">1</text>
<text x="42.8" y="66.2">2</text>
<text x="42.8" y="67.9">3</text>
<text x="64.6" y="72" transform="rotate(-90 64.6 72)">4</text>
<text x="66.3" y="72" transform="rotate(-90 66.3 72)">5</text>
<text x="69.6" y="66.2">2</text>
<text x="69.6" y="67.9">3</text>
<text x="75.1" y="86.4">GND</text>
<text x="190.6" y="101.1">VDD_3V3</text>
<text x="240.9" y="102.8">VDD_3V3</text>
<text x="172.2" y="109.5">VDD_3V3</text>
<text x="24.8" y="114.9">VCC_5V</text>
<text x="70.1" y="114.9">VDD_3V3</text>
<text x="193.8" y="117.4" transform="rotate(-90 193.8 117.4)">2</text>
<text x="198.8" y="117.4" transform="rotate(-90 198.8 117.4)">4</text>
<text x="225.6" y="118.2">2</text>
<text x="225.6" y="114.8">3</text>
<text x="235.5" y="116.5">1</text>
<text x="193.8" y="124" transform="rotate(-90 193.8 124)">1</text>
<text x="198.8" y="124" transform="rotate(-90 198.8 124)">3</text>
<text x="199.1" y="131.7">GND</text>
<text x="174" y="138.4">GND</text>
<text x="190.6" y="139.7">VDD_3V3</text>
<text x="227.5" y="141.4">VDD_3V3</text>
<text x="242.6" y="141.4">VDD_3V3</text>
<text x="43.3" y="145.1">GND</text>
<text x="88.5" y="145.1">GND</text>
<text x="172.2" y="144.8">VDD_3V3</text>
<text x="193.8" y="155.9" transform="rotate(-90 193.8 155.9)">2</text>
<text x="198.8" y="155.9" transform="rotate(-90 198.8 155.9)">4</text>
<text x="225.6" y="153.4">5</text>
<text x="230.6" y="150.9" transform="rotate(-90 230.6 150.9)">8</text>
<text x="235.5" y="155.1">7</text>
<text x="174" y="161.9">GND</text>
<text x="225.6" y="156.7">6</text>
<text x="230.6" y="160.8" transform="rotate(-90 230.6 160.8)">4</text>
<text x="193.8" y="162.5" transform="rotate(-90 193.8 162.5)">1</text>
<text x="198.8" y="162.5" transform="rotate(-90 198.8 162.5)">3</text>
<text x="199.1" y="170.2">GND</text>
<text x="229.3" y="170.2">GND</text>
<text x="221.4" y="190.2">Title</text>
<text x="228.1" y="191.8">AI_Motor_DEMO</text>
<text x="221.4" y="195.2">Size</text>
<text x="223.1" y="196.9">A3</text>
<text x="228.1" y="196.9">03_Power</text>
<text x="228.1" y="195.2">Document Number</text>
<text x="276.8" y="195.2">Rev</text>
<text x="278.4" y="196.9">V1.0_SP1</text>
<text x="221.4" y="200.2">Date:</text>
<text x="230.2" y="200.2">Monday, October 18, 2021</text>
<text x="255" y="200.2">Sheet</text>
<text x="263.4" y="200.2">3</text>
<text x="268.4" y="200.2">of</text>
<text x="273.4" y="200.2">5</text>
</g>
<g font-size="1.5" fill="#008000">
<text x="143.8" y="27.7">SOT23-3</text>
<text x="96.9" y="32.7">R0603</text>
<text x="96.9" y="34.4">R0402</text>
<text x="130.4" y="31.1">SOD-323</text>
<text x="179" y="31.1">R0402</text>
<text x="202.5" y="34.4">R0402</text>
<text x="138.8" y="39.5">C0402</text>
<text x="165.6" y="39.5">C0402</text>
<text x="172.5" y="37.8">C0402</text>
<text x="79.1" y="44.8" transform="rotate(90 79.1 44.8)">SOD-882</text>
<text x="82.4" y="44.8" transform="rotate(90 82.4 44.8)">SOD-882</text>
<text x="202.5" y="42.8">LED0603</text>
<text x="79.1" y="78.3" transform="rotate(90 79.1 78.3)">SOD-882</text>
<text x="82.4" y="78.3" transform="rotate(90 82.4 78.3)">SOD-882</text>
<text x="76.8" y="94.8">R0402</text>
<text x="195.8" y="113.2">R0402</text>
<text x="202.5" y="113.2">R0402</text>
<text x="231" y="109.9">R0402</text>
<text x="215.9" y="116.6">R0402</text>
<text x="246.1" y="114.9">R0402</text>
<text x="177.4" y="121.6">R0402</text>
<text x="211.1" y="124.9">C0402</text>
<text x="29.8" y="126.6">R0402</text>
<text x="39.9" y="130">R0402</text>
<text x="75.1" y="126.6">R0402</text>
<text x="85.2" y="130">R0402</text>
<text x="177.4" y="131.7">R0402</text>
<text x="29.8" y="136.7">R0402</text>
<text x="46.8" y="136.7">C0402</text>
<text x="92" y="136.7">C0402</text>
<text x="226" y="146.7">R0402</text>
<text x="177.5" y="155.1">C0402</text>
<text x="195.8" y="151.8">R0402</text>
<text x="202.5" y="151.8">R0402</text>
<text x="215.9" y="155.1">R0402</text>
<text x="247.8" y="153.5">R0402</text>
<text x="211.1" y="163.5">C0402</text>
</g>
<g font-size="1.5" fill="#f00">
<text x="48.6" y="31">GND</text>
<text x="48.6" y="32.7">5V</text>
<text x="48.6" y="34.4">DAT</text>
<text x="73.7" y="32.7">5V</text>
<text x="73.7" y="34.4">DAT</text>
<text x="73.7" y="31">GND</text>
<text x="86.8" y="32.7">±1%</text>
<text x="86.8" y="34.4">±1%</text>
<text x="106.3" y="35.1">UART1_HALF</text>
<text x="117" y="35.1">[3]</text>
<text x="172.3" y="31.1">±1%</text>
<text x="172.5" y="36">16V</text>
<text x="202.5" y="32.7">±1%</text>
<text x="138.8" y="37.8">10V</text>
<text x="165.6" y="37.8">10V</text>
<text x="48.6" y="64.6">GND</text>
<text x="73.7" y="64.6">GND</text>
<text x="48.6" y="66.3">5V</text>
<text x="48.6" y="68">DAT</text>
<text x="73.7" y="66.3">5V</text>
<text x="73.7" y="68">DAT</text>
<text x="47.9" y="95.6">[3]</text>
<text x="50.6" y="95.6">UART1_HALF</text>
<text x="66.7" y="94.8">±1%</text>
<text x="87" y="95.6">UART1_TX [4]</text>
<text x="195.8" y="111.6">±1%</text>
<text x="202.5" y="111.6">±1%</text>
<text x="224.3" y="109.9">±1%</text>
<text x="246.1" y="113.2">±1%</text>
<text x="177.4" y="119.9">±1%</text>
<text x="209.2" y="116.6">±1%</text>
<text x="216.2" y="118.3">VREF</text>
<text x="252.8" y="117.4">M_SPEED1</text>
<text x="261.8" y="117.4">[4]</text>
<text x="182.7" y="123.2">VREF</text>
<text x="211.1" y="123.1">50V</text>
<text x="29.8" y="128.3">±1% R14</text>
<text x="33.2" y="130">±1%</text>
<text x="52.6" y="129">VIN_ADC</text>
<text x="60.4" y="129">[4]</text>
<text x="75.1" y="128.3">±1% R15</text>
<text x="78.4" y="130">±1%</text>
<text x="97.9" y="129">TEMP_ADC</text>
<text x="107" y="129">[4]</text>
<text x="177.4" y="130">±1%</text>
<text x="46.8" y="134.8">16V</text>
<text x="92" y="134.8">16V</text>
<text x="29.8" y="138.4">±1%</text>
<text x="219.3" y="146.7">±1%</text>
<text x="177.5" y="153.3">16V</text>
<text x="195.8" y="150.1">±1%</text>
<text x="202.5" y="150.1">±1%</text>
<text x="209.2" y="155.1">±1%</text>
<text x="247.8" y="151.8">±1%</text>
<text x="254.5" y="156">M_SPEED2</text>
<text x="263.5" y="156">[4]</text>
<text x="211.1" y="161.7">50V</text>
<text x="216.2" y="156.8">VREF</text>
</g>
<g font-size="1.5" fill="#004080">
<text x="144.7" y="30.5">VIN</text>
<text x="148.8" y="34.4">GND</text>
<text x="152.2" y="30.5">VOUT</text>
</g>
<g font-size="1.2">
<text x="35.4" y="7.5">5</text>
<text x="90.1" y="7.5">4</text>
<text x="144.9" y="7.5">3</text>
<text x="199.6" y="7.5">2</text>
<text x="254.4" y="7.5">1</text>
<text x="6.8" y="33.1">D</text>
<text x="282.2" y="33.1">D</text>
<text x="6.8" y="81.2">C</text>
<text x="282.2" y="81.2">C</text>
<text x="6.8" y="129.4">B</text>
<text x="282.2" y="129.4">B</text>
<text x="6.8" y="177.5">A</text>
<text x="282.2" y="177.5">A</text>
<text x="35.4" y="201.8">5</text>
<text x="90.1" y="201.8">4</text>
<text x="144.9" y="201.8">3</text>
<text x="199.6" y="201.8">2</text>
<text x="254.4" y="201.8">1</text>
</g>
</svg>
